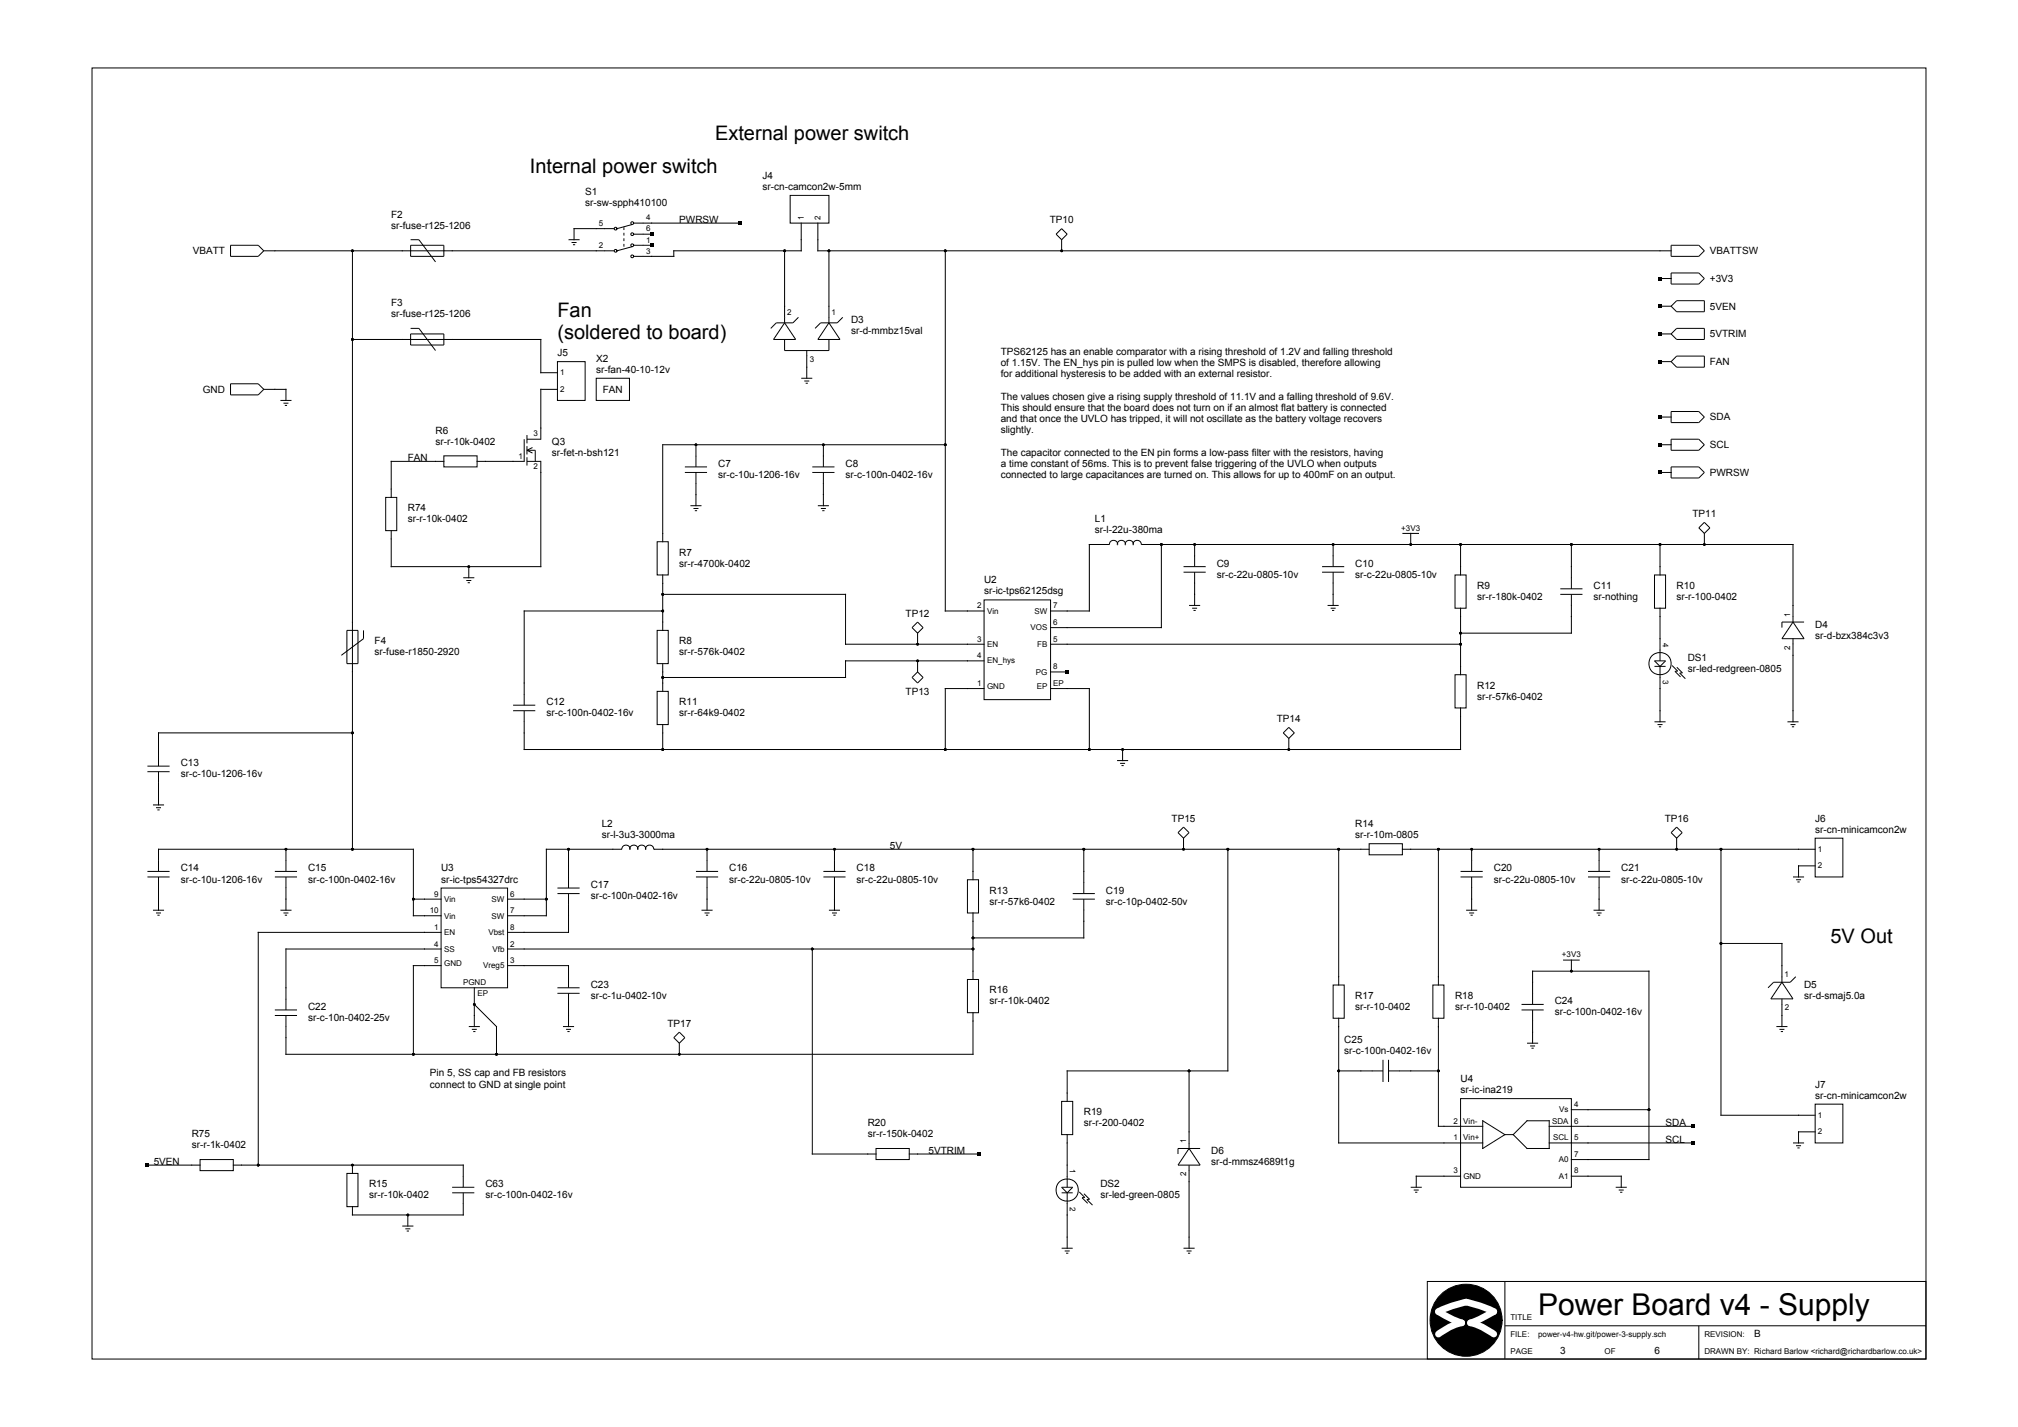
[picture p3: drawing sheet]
<svg xmlns="http://www.w3.org/2000/svg" width="297mm" height="210mm" viewBox="0 0 297 210" stroke-linecap="round" stroke-linejoin="round" font-family="sans-serif">
<g fill="none" stroke="#000" stroke-width=".15">
<path d="M13.5 10h270v190h-270zM33.9 36.1h4.1l.8 .8-.8 .8h-4.1zM38.8 36.9h51.6M51.9 36.9v88.1M60.4 36.1h4.9v1.6h-4.9zM60.4 35.3h1.3l2.4 3.2M83.7 35.3h1.6M84.1 35.7h.8M84.3 36h.4M90.4 33.6h-5.9v1.7M90.5 36.7h.2l.1 .2-.1 .2h-.2l-.1-.2zM90.5 33.5h.2l.1 .1-.1 .2h-.2l-.1-.2z"/>
<path d="M93 37.5h.1l.2 .2-.2 .2h-.1l-.2-.2zM93 35.9h.1l.2 .2-.2 .2h-.1l-.2-.2zM93 34.3h.1l.2 .2-.2 .1h-.1l-.2-.1zM93 32.7h.1l.2 .1-.2 .2h-.1l-.2-.2zM93 36.3l-2.2 .6M93 33l-2.2 .6M93.3 36.1h2.6M93.3 34.5h2.6M93.3 32.8h15.7M115.5 36.9v10.6M116.3 28.8h5.7v4h-5.7zM117.9 32.8v4.1h-18.7v.8h-5.9"/>
<path d="M120.4 32.8v4.1h125.5M122 36.9v10.6M139.1 36.9v53h5.7M156.2 35.3v1.6M156.2 33.6l.9 .9-.9 .8-.8-.8zM245.9 36.1h4.1l.8 .8-.8 .8h-4.1zM33.9 56.5h4.1l.8 .8-.8 .8h-4.1zM38.8 57.3h3.3v1.6M41.3 58.9h1.6M41.7 59.3h.8M41.9 59.7h.3M51.9 50h27.7v4.8h2.4"/>
<path d="M60.4 49.1h4.9v1.7h-4.9zM60.4 48.3h1.3l2.4 3.3M82 53.2h4.1v5.7h-4.1zM82 57.3h-2.4v7.3h-2M87.7 55.7h4.9v3.2h-4.9zM115.5 47.5l1.6 2.5h-3.3zM115.5 50v1.6h6.5v-1.6M117.5 46.7l-.8 .8h-2.4l-.9 .8M117.9 55.7h1.7M118.4 56.1h.7M118.6 56.4h.3M118.7 51.6v4.1"/>
<path d="M122 47.5l1.6 2.5h-3.2zM124 46.7l-.8 .8h-2.4l-.8 .8M244.3 45.1h1.6M244.3 41h1.6M244.3 49.1h1.6M244.3 53.2h1.6M245.9 40.2h4.1l.8 .8-.8 .8h-4.1zM246.8 44.2h4v1.7h-4l-.9-.8zM246.8 48.3h4v1.7h-4l-.9-.9zM246.8 52.4h4v1.6h-4l-.9-.8zM56.8 73.2h1.6v4.9h-1.6zM65.3 67.1h4.9v1.6h-4.9z"/>
<path d="M65.3 67.9h-7.7v5.3M77.1 64.6v3.3h-6.9M77.6 67.9h2v15.5h-22v-5.3M77.6 66.3h1.2v1.6M77.6 66.3l.8 .4M77.6 64v1.2M77.6 65.7v1.2M77.6 67.3v1.2M78.4 65.9l-.8 .4M96.7 79.7h1.6v4.9h-1.6zM100.8 68.7h3.3M100.8 69.5h3.3"/>
<path d="M101.6 74.4h1.6M102.1 74.8h.7M102.3 75.2h.3M102.4 65.5v3.2M102.4 69.5v4.9M119.6 68.7h3.2M119.6 69.5h3.2M120.4 74.4h1.6M120.8 74.8h.7M121 75.2h.3M121.2 65.5v3.2M121.2 69.5v4.9"/>
<path d="M139.1 65.5h-41.6v14.2M206.4 78.5h2.4M207.6 78.5v1.6M244.3 69.5h1.6M244.3 65.5h1.6M244.3 61.4h1.6M245.9 68.7h4.1l.8 .8-.8 .8h-4.1zM245.9 60.6h4.1l.8 .8-.8 .8h-4.1zM245.9 64.6h4.1l.8 .9-.8 .8h-4.1zM250 77.7l.8-.8 .9 .8-.9 .8zM250.8 78.5v1.6M51.1 92.8h1.6v4.9h-1.6z"/>
<path d="M53.5 92.8v1.2l-3.3 2.4M68.2 85h1.6M68.6 85.4h.8M68.8 85.8h.4M69 83.4v1.6M96.7 92.8h1.6v4.9h-1.6zM97.5 87.5h26.9v7.3h20.4M97.5 89.9h-20.4v13.9M97.5 84.6v8.2M97.5 97.7v4M134.2 92.4l.8-.9 .9 .9-.9 .8zM134.2 99.7l.8-.8 .9 .8-.9 .8z"/>
<path d="M135 93.2v1.6M135 97.3v1.6M144.8 88.3h9.8v14.7h-9.8zM144.8 97.3h-20.4v2.4h-26.9M154.6 89.9h5.7v-9.8h3a.6 .6 0 0 1 .6-.6 .6 .6 0 0 1 .6 .7 .58 .58 0 0 1 .5-.7 .58 .58 0 0 1 .6 .7 .58 .58 0 0 1 .6-.7 .58 .58 0 0 1 .6 .7l-.1-.1a.61 .61 0 0 1 .7-.6 .61 .61 0 0 1 .6 .6h95.9v11.4M154.6 94.8h60.4M154.6 98.9h2.5M170.9 80.1v12.3h-16.3M174.2 83.4h3.2M174.2 84.2h3.2M175 89.1h1.6M175.5 89.5h.7"/>
<path d="M175.7 89.8h.3M175.8 80.1v3.3M175.8 84.2v4.9M194.6 83.4h3.2M194.6 84.2h3.2M195.4 89.1h1.6M195.8 89.5h.8M196 89.8h.4M196.2 80.1v3.3M196.2 84.2v4.9M214.1 84.6h1.7v4.9h-1.7zM214.1 99.3h1.7v4.9h-1.7z"/>
<path d="M215 80.1v4.5M215 89.5v9.8M229.6 86.7h3.3M229.6 87.5h3.3M231.3 80.1v6.6M231.3 87.5v5.7h-16.3M243.5 97.3h1.6l-.8 .8zM243.5 98.1h1.6M243.5 84.6h1.6v4.9h-1.6zM244.3 80.1v4.5M244.3 89.5v7.8M244.3 98.1v8.1"/>
<path d="M246.1 97.9l.8 .9h-.4l.8 .8M246.8 98.2l.8 .8-.4 .1 .8 .8M263.9 91.5l1.6 2.5h-3.2zM263.9 94v12.2M265.5 91.5h-3.2v.9M21.7 112.7h3.3M21.7 113.6h3.3M22.5 118.5h1.6M23 118.9h.7M23.2 119.2h.3M23.3 113.6v4.9M51.9 107.9h-28.6v4.8"/>
<path d="M75.5 103.8h3.3M75.5 104.6h3.3M96.7 101.7h1.6v4.9h-1.6zM97.5 106.6v3.7M144.8 101.3h-5.7v9M154.6 101.3h5.7v9M164.4 111.9h1.6M164.8 112.3h.8M165.1 112.7h.3M165.2 110.3v1.6M188.9 107.9l.8-.9 .8 .9-.8 .8zM189.7 108.7v1.6"/>
<path d="M215 104.2v6.1h-137.9v-5.7M243.5 106.2h1.6M243.9 106.6h.8M244.2 107h.3M263.1 106.2h1.6M263.5 106.6h.8M263.7 107h.3M21.7 128.2h3.3M21.7 129.1h3.3M22.5 133.9h1.6M23 134.4h.7M23.2 134.7h.3"/>
<path d="M23.3 128.2v-3.2h37.5v9.8h4.1M23.3 129.1v4.8M40.5 128.2h3.2M40.5 129.1h3.2M41.3 133.9h1.6M41.7 134.4h.8M41.9 134.7h.3M42.1 125v3.2M42.1 129.1v4.8M60.8 132.3h4.1M64.9 130.7h9.8v14.7h-9.8zM64.9 137.2h-26.9v34.3"/>
<path d="M64.9 139.7h-22.8v8.9M74.7 132.3h5.7M74.7 139.7h68.5M82 130.7h3.3M82 131.5h3.3M83.7 131.5v5.7h-9M83.7 125v5.7M102.4 128.2h3.3M102.4 129.1h3.3M103.2 133.9h1.7M103.7 134.4h.7M103.9 134.7h.3"/>
<path d="M104.1 125v3.2M104.1 129.1v4.8M119.6 139.7v30.1h9.3M121.2 128.2h3.2M121.2 129.1h3.2M122 133.9h1.6M122.4 134.4h.8M122.6 134.7h.4M122.8 125v3.2M122.8 129.1v4.8M142.4 129.5h1.6v4.9h-1.6zM143.2 125v4.5"/>
<path d="M143.2 134.4v9.7M157.9 132.3h3.2M157.9 131.5h3.2M159.5 125v6.5M159.5 132.3v5.7h-16.3M173.4 122.5l.8-.8 .8 .8-.8 .8zM174.2 123.3v1.7M180.7 125v32.6h-23.6v4.5M197 125v20M201.5 125h-105.3a.6 .6 0 0 0-.6-.6 .6 .6 0 0 0-.6 .6 .58 .58 0 0 0-.6-.6 .58 .58 0 0 0-.5 .6 .58 .58 0 0 0-.6-.6 .58 .58 0 0 0-.6 .6 .61 .61 0 0 0-.6-.6 .61 .61 0 0 0-.6 .6h-11.1v9.8h-5.7M201.5 124.2h4.9v1.6h-4.9zM206.4 125h60.7"/>
<path d="M211.7 125v20M215 128.2h3.2M215 129.1h3.2M215.8 133.9h1.6M216.2 134.4h.8M216.4 134.7h.4M216.6 125v3.2M216.6 129.1v4.8M233.7 128.2h3.3M233.7 129.1h3.3M234.5 133.9h1.7M235 134.4h.7"/>
<path d="M235.2 134.7h.3M235.3 125v3.2M235.3 129.1v4.8M246.8 123.3v1.7M246.8 121.7l.8 .8-.8 .8-.9-.8zM253.3 125v39.1h13.8M253.3 138.8h9v5.7M263.9 129.1h1.6M264.3 129.5h.8M264.5 129.8h.4M267.1 123.3h4.1v5.8h-4.1zM267.1 127.4h-2.4v1.7"/>
<path d="M40.5 148.6h3.2M40.5 149.4h3.2M64.9 142.1h-4.1v13.1M69 151.1h1.6M69.4 151.5h.8M69.6 151.8h.4M69.8 145.4v5.7M69.8 147.8l3.3 3.3v4.1M74.7 142.1h9v3.3M82 145.4h3.3M82 146.2h3.3M82.9 151.1h1.6"/>
<path d="M83.3 151.5h.7M83.5 151.8h.3M83.7 146.2v4.9M99.2 152.7l.8-.8 .8 .8-.8 .8zM100 153.5v1.7M142.4 144.1h1.6v4.9h-1.6zM143.2 149v6.2h-101.1v-5.8M175 157.6v11.4M196.2 145h1.6v4.8h-1.6zM197 149.8v18.4h21.2M197 157.6h6.5M203.5 156v3.2"/>
<path d="M204.4 157.6h7.3M204.4 156v3.2M210.9 145h1.6v4.8h-1.6zM211.7 149.8v16h6.5M223.9 148.6h3.3M223.9 147.8h3.3M224.7 153.5h1.7M225.2 153.9h.7M225.4 154.3h.3M225.6 147.8v-4.9h17.1v27.7h-11.4M225.6 148.6v4.9M230 141.3h2.5"/>
<path d="M231.3 141.3v1.6M261.4 151.1h1.7M261.9 151.5h.7M262.1 151.8h.3M262.3 147v4.1M262.3 144.5l1.6 2.5h-3.3zM264.3 143.7l-.8 .8h-2.5l-.8 .9M21.7 171.5h7.7M29.4 170.6h4.9v1.7h-4.9zM34.3 171.5h33.9v3.2M51.1 172.7h1.6v4.9h-1.6zM51.9 171.5v1.2"/>
<path d="M60 178.8v1.6M66.5 174.7h3.3M66.5 175.5h3.3M68.2 175.5v3.3h-16.3v-1.2M128.9 169h4.9v1.6h-4.9zM133.8 169.8h10.2M156.2 174.7h1.7l-.8 .8zM156.2 175.5h1.7M156.2 162.1h1.7v4.9h-1.7zM157.1 167v7.7M157.1 175.5v8.2M158.8 175.4l.9 .8-.4 .1 .8 .8"/>
<path d="M159.5 175.7l.9 .8h-.4l.8 .8M175 169l1.6 2.5h-3.2zM175 171.5v12.2M176.6 169h-3.2v.8M207.6 174.7h1.7M208.1 175.1h.7M208.3 175.5h.3M215 161.7h16.3v13h-16.3zM215 173.1h-6.6v1.6M218.2 164.9l3.3 2.1-3.3 2zM221.5 167h1.2M224.7 164.9h3.3v4.1h-3.3l-2-2z"/>
<path d="M228 168.2h21.2M228 165.8h21.2M231.3 173.1h7.3v1.6M231.3 163.3h11.4M237.8 174.7h1.6M238.2 175.1h.8M238.4 175.5h.4M263.9 168.2h1.6M264.3 168.6h.8M264.5 168.9h.4M267.1 162.5h4.1v5.7h-4.1zM267.1 166.6h-2.4v1.6"/>
<path d="M59.2 180.4h1.6M59.7 180.8h.7M59.9 181.2h.3M156.2 183.7h1.7M156.7 184.1h.7M156.9 184.4h.3M174.2 183.7h1.6M174.6 184.1h.8M174.8 184.4h.4M210.1 188.6h73.4v11.4h-73.4zM221.5 195.1h62M221.5 188.6v11.4"/>
<path d="M250 195.1v4.9"/>
<circle cx="244.3" cy="97.7" r="1.64"/>
<circle cx="157.1" cy="175.1" r="1.64"/>
</g>
<circle cx="215.8" cy="194.3" r="5.3" fill="#000" stroke="#000" stroke-width=".15"/>
<path d="M211.7 196.3l.5-.3a8 8 0 0 1 2.9-1.3l-1.7-.7-1.7-1a13.2 13.2 0 0 1 4.2-1.4l2.4 .7 1.6 .7-2.3 1.2-1.2 .5a10.3 10.3 0 0 1 3.5 1.6" fill="none" stroke="#fff" stroke-width=".98"/>
<path d="M91.8 33.4v3.1" fill="none" stroke="#000" stroke-width=".15" stroke-dasharray=".4 .4" stroke-linecap="butt"/>
<g fill="#000">
<path d="M51.8 36.7h.2l.1 .2-.1 .2h-.2l-.1-.2zM95.7 35.8h.4v.5h-.4zM95.7 34.2h.4v.5h-.4zM108.7 32.6h.5v.5h-.5zM115.4 36.7h.2l.1 .2-.1 .2h-.2l-.1-.2zM121.9 36.7h.2l.1 .2-.1 .2h-.2l-.1-.2zM139 36.7h.2l.1 .2-.1 .2h-.2l-.1-.2zM156.1 36.7h.2l.1 .2-.1 .2h-.2l-.1-.2zM51.8 49.8h.2l.1 .2-.1 .1h-.2l-.1-.1zM244.1 44.8h.5v.5h-.5zM244.1 40.7h.5v.5h-.5zM244.1 48.9h.5v.5h-.5z"/>
<path d="M244.1 53h.5v.5h-.5zM102.3 65.3h.2l.1 .2-.1 .1h-.2l-.1-.1zM121.1 65.3h.2l.1 .2-.1 .1h-.2l-.1-.1zM139 65.3h.2l.1 .2-.1 .1h-.2l-.1-.1zM244.1 61.1h.5v.5h-.5zM244.1 65.2h.5v.5h-.5zM244.1 69.3h.5v.5h-.5zM68.9 83.2h.2l.1 .2-.1 .2h-.2l-.1-.2zM97.4 87.3h.2l.1 .2-.1 .1h-.2l-.1-.1zM97.4 89.7h.2l.1 .2-.1 .2h-.2l-.1-.2zM97.4 99.5h.2l.1 .2-.1 .2h-.2l-.1-.2zM134.9 94.6h.2l.1 .2-.1 .2h-.2l-.1-.2z"/>
<path d="M134.9 97.1h.2l.1 .2-.1 .1h-.2l-.1-.1zM156.8 98.6h.5v.5h-.5zM170.8 79.9h.2l.1 .2-.1 .2h-.2l-.1-.2zM175.7 79.9h.2l.1 .2-.1 .2h-.2l-.1-.2zM196.1 79.9h.2l.1 .2-.1 .2h-.2l-.1-.2zM207.5 79.9h.2l.1 .2-.1 .2h-.2l-.1-.2zM214.9 93h.2l.1 .2-.1 .2h-.2l-.1-.2zM214.9 94.6h.2l.1 .2-.1 .2h-.2l-.1-.2zM214.9 79.9h.2l.1 .2-.1 .2h-.2l-.1-.2zM231.2 79.9h.2l.1 .2-.1 .2h-.2l-.1-.2zM244.2 79.9h.2l.1 .2-.1 .2h-.2l-.1-.2zM250.7 79.9h.2l.1 .2-.1 .2h-.2l-.1-.2z"/>
<path d="M51.8 107.7h.2l.1 .2-.1 .1h-.2l-.1-.1zM97.4 110.1h.2l.1 .2-.1 .2h-.2l-.1-.2zM139 110.1h.2l.1 .2-.1 .2h-.2l-.1-.2zM160.2 110.1h.2l.1 .2-.1 .2h-.2l-.1-.2zM165.1 110.1h.2l.1 .2-.1 .2h-.2l-.1-.2zM189.6 110.1h.2l.1 .2-.1 .2h-.2l-.1-.2zM42 124.8h.2l.1 .2-.1 .2h-.2l-.1-.2zM51.8 124.8h.2l.1 .2-.1 .2h-.2l-.1-.2zM60.7 132.1h.2l.1 .2-.1 .2h-.2l-.1-.2zM80.3 132.1h.2l.1 .2-.1 .2h-.2l-.1-.2zM83.6 124.8h.2l.1 .2-.1 .2h-.2l-.1-.2zM104 124.8h.2l.1 .2-.1 .2h-.2l-.1-.2z"/>
<path d="M119.5 139.5h.1l.2 .2-.2 .1h-.1l-.2-.1zM122.7 124.8h.2l.1 .2-.1 .2h-.2l-.1-.2zM143.1 137.8h.2l.1 .2-.1 .2h-.2l-.1-.2zM143.1 139.5h.2l.1 .2-.1 .1h-.2l-.1-.1zM143.1 124.8h.2l.1 .2-.1 .2h-.2l-.1-.2zM159.4 124.8h.2l.1 .2-.1 .2h-.2l-.1-.2zM174.1 124.8h.2l.1 .2-.1 .2h-.2l-.1-.2zM180.6 124.8h.2l.1 .2-.1 .2h-.2l-.1-.2zM196.9 124.8h.2l.1 .2-.1 .2h-.2l-.1-.2zM211.6 124.8h.2l.1 .2-.1 .2h-.2l-.1-.2zM216.5 124.8h.2l.1 .2-.1 .2h-.2l-.1-.2zM235.2 124.8h.2l.1 .2-.1 .2h-.2l-.1-.2z"/>
<path d="M246.7 124.8h.2l.1 .2-.1 .2h-.2l-.1-.2zM253.2 124.8h.2l.1 .2-.1 .2h-.2l-.1-.2zM253.2 138.7h.2l.1 .1-.1 .2h-.2l-.1-.2zM60.7 155h.2l.1 .2-.1 .1h-.2l-.1-.1zM69.7 147.6h.2l.1 .2-.1 .2h-.2l-.1-.2zM73 155h.2l.1 .2-.1 .1h-.2l-.1-.1zM99.9 155h.2l.1 .2-.1 .1h-.2l-.1-.1zM174.9 157.4h.2l.1 .2-.1 .2h-.2l-.1-.2zM196.9 157.4h.2l.1 .2-.1 .2h-.2l-.1-.2zM211.6 157.4h.2l.1 .2-.1 .2h-.2l-.1-.2zM231.2 142.7h.2l.1 .2-.1 .2h-.2l-.1-.2zM21.5 171.2h.4v.5h-.4z"/>
<path d="M37.9 171.3h.2l.1 .2-.1 .1h-.2l-.1-.1zM51.8 171.3h.2l.1 .2-.1 .1h-.2l-.1-.1zM59.9 178.6h.2l.1 .2-.1 .2h-.2l-.1-.2zM143.8 169.6h.5v.5h-.5zM242.6 163.1h.2l.1 .2-.1 .2h-.2l-.1-.2zM249 165.5h.5v.5h-.5zM249 168h.5v.4h-.5z"/>
</g>
<text font-size="4.4" x="226.4" y="193.5">Power Board v4 - Supply</text>
<g font-size="2.9">
<text x="105.2" y="20.6">External power switch</text>
<text x="78" y="25.5">Internal power switch</text>
<text x="82" y="46.6">Fan</text>
<text x="82" y="49.9">(soldered to board)</text>
<text x="269.4" y="138.8">5V Out</text>
</g>
<g font-size="1.5">
<text x="86.1" y="28.8">S1</text>
<text x="112.2" y="26.3">J4</text>
<text x="112.2" y="27.9">sr-cn-camcon2w-5mm</text>
<text x="57.6" y="32">F2</text>
<text x="57.6" y="33.6">sr-fuse-r125-1206</text>
<text x="86.1" y="30.4">sr-sw-spph410100</text>
<text x="100" y="32.8">PWRSW</text>
<text x="154.5" y="32.8">TP10</text>
<text x="28.4" y="37.4">VBATT</text>
<text x="251.7" y="41.5">+3V3</text>
<text x="251.7" y="37.4">VBATTSW</text>
<text x="57.6" y="45.1">F3</text>
<text x="57.6" y="46.7">sr-fuse-r125-1206</text>
<text x="125.3" y="47.5">D3</text>
<text x="251.7" y="45.6">5VEN</text>
<text x="82" y="52.4">J5</text>
<text x="87.7" y="53.2">X2</text>
<text x="125.3" y="49.1">sr-d-mmbz15val</text>
<text x="147.3" y="52.2">TPS62125 has an enable comparator with a rising threshold of 1.2V and falling threshold</text>
<text x="147.3" y="53.9">of 1.15V. The EN_hys pin is pulled low when the SMPS is disabled, therefore allowing</text>
<text x="251.7" y="49.6">5VTRIM</text>
<text x="251.7" y="53.7">FAN</text>
<text x="29.8" y="57.8">GND</text>
<text x="87.7" y="54.9">sr-fan-40-10-12v</text>
<text x="88.7" y="57.8">FAN</text>
<text x="147.3" y="55.5">for additional hysteresis to be added with an external resistor.</text>
<text x="147.3" y="58.8">The values chosen give a rising supply threshold of 11.1V and a falling threshold of 9.6V.</text>
<text x="64.1" y="63.8">R6</text>
<text x="64.1" y="65.5">sr-r-10k-0402</text>
<text x="81.2" y="65.5">Q3</text>
<text x="147.3" y="60.5">This should ensure that the board does not turn on if an almost flat battery is connected</text>
<text x="147.3" y="62.1">and that once the UVLO has tripped, it will not oscillate as the battery voltage recovers</text>
<text x="147.3" y="63.8">slightly.</text>
<text x="251.7" y="61.9">SDA</text>
<text x="251.7" y="66">SCL</text>
<text x="60" y="67.9">FAN</text>
<text x="81.2" y="67.1">sr-fet-n-bsh121</text>
<text x="105.7" y="68.7">C7</text>
<text x="105.7" y="70.3">sr-c-10u-1206-16v</text>
<text x="124.4" y="68.7">C8</text>
<text x="124.4" y="70.3">sr-c-100n-0402-16v</text>
<text x="147.3" y="67.1">The capacitor connected to the EN pin forms a low-pass filter with the resistors, having</text>
<text x="147.3" y="68.7">a time constant of 56ms. This is to prevent false triggering of the UVLO when outputs</text>
<text x="147.3" y="70.3">connected to large capacitances are turned on. This allows for up to 400mF on an output.</text>
<text x="251.7" y="70">PWRSW</text>
<text x="60" y="75.2">R74</text>
<text x="60" y="76.9">sr-r-10k-0402</text>
<text x="161.1" y="76.9">L1</text>
<text x="249.1" y="76.1">TP11</text>
<text x="100" y="81.8">R7</text>
<text x="100" y="83.4">sr-r-4700k-0402</text>
<text x="161.1" y="78.5">sr-l-22u-380ma</text>
<text x="179.1" y="83.4">C9</text>
<text x="199.5" y="83.4">C10</text>
<text x="144.8" y="85.8">U2</text>
<text x="144.8" y="87.5">sr-ic-tps62125dsg</text>
<text x="179.1" y="85">sr-c-22u-0805-10v</text>
<text x="199.5" y="85">sr-c-22u-0805-10v</text>
<text x="217.4" y="86.7">R9</text>
<text x="217.4" y="88.3">sr-r-180k-0402</text>
<text x="234.5" y="86.7">C11</text>
<text x="234.5" y="88.3">sr-nothing</text>
<text x="246.8" y="86.7">R10</text>
<text x="246.8" y="88.3">sr-r-100-0402</text>
<text x="55.1" y="94.8">F4</text>
<text x="100" y="94.8">R8</text>
<text x="133.3" y="90.7">TP12</text>
<text x="267.1" y="92.4">D4</text>
<text x="267.1" y="94">sr-d-bzx384c3v3</text>
<text x="55.1" y="96.4">sr-fuse-r1850-2920</text>
<text x="100" y="96.4">sr-r-576k-0402</text>
<text x="217.4" y="101.3">R12</text>
<text x="248.4" y="97.3">DS1</text>
<text x="248.4" y="98.9">sr-led-redgreen-0805</text>
<text x="80.4" y="103.8">C12</text>
<text x="80.4" y="105.4">sr-c-100n-0402-16v</text>
<text x="100" y="103.8">R11</text>
<text x="100" y="105.4">sr-r-64k9-0402</text>
<text x="133.3" y="102.3">TP13</text>
<text x="187.9" y="106.2">TP14</text>
<text x="217.4" y="103">sr-r-57k6-0402</text>
<text x="26.6" y="112.7">C13</text>
<text x="26.6" y="114.4">sr-c-10u-1206-16v</text>
<text x="88.6" y="121.7">L2</text>
<text x="88.6" y="123.3">sr-l-3u3-3000ma</text>
<text x="131" y="125">5V</text>
<text x="172.4" y="120.9">TP15</text>
<text x="199.5" y="121.7">R14</text>
<text x="199.5" y="123.3">sr-r-10m-0805</text>
<text x="245" y="120.9">TP16</text>
<text x="267.1" y="120.9">J6</text>
<text x="267.1" y="122.5">sr-cn-minicamcon2w</text>
<text x="26.6" y="128.2">C14</text>
<text x="26.6" y="129.9">sr-c-10u-1206-16v</text>
<text x="45.3" y="128.2">C15</text>
<text x="45.3" y="129.9">sr-c-100n-0402-16v</text>
<text x="64.9" y="128.2">U3</text>
<text x="64.9" y="129.9">sr-ic-tps54327drc</text>
<text x="86.9" y="130.7">C17</text>
<text x="107.3" y="128.2">C16</text>
<text x="107.3" y="129.9">sr-c-22u-0805-10v</text>
<text x="126.1" y="128.2">C18</text>
<text x="126.1" y="129.9">sr-c-22u-0805-10v</text>
<text x="145.6" y="131.5">R13</text>
<text x="162.8" y="131.5">C19</text>
<text x="219.9" y="128.2">C20</text>
<text x="219.9" y="129.9">sr-c-22u-0805-10v</text>
<text x="238.6" y="128.2">C21</text>
<text x="238.6" y="129.9">sr-c-22u-0805-10v</text>
<text x="86.9" y="132.3">sr-c-100n-0402-16v</text>
<text x="145.6" y="133.1">sr-r-57k6-0402</text>
<text x="162.8" y="133.1">sr-c-10p-0402-50v</text>
<text x="45.3" y="148.6">C22</text>
<text x="86.9" y="145.4">C23</text>
<text x="86.9" y="147">sr-c-1u-0402-10v</text>
<text x="145.6" y="146.2">R16</text>
<text x="145.6" y="147.8">sr-r-10k-0402</text>
<text x="199.5" y="147">R17</text>
<text x="199.5" y="148.6">sr-r-10-0402</text>
<text x="214.1" y="147">R18</text>
<text x="214.1" y="148.6">sr-r-10-0402</text>
<text x="228.8" y="147.8">C24</text>
<text x="228.8" y="149.4">sr-c-100n-0402-16v</text>
<text x="265.5" y="145.4">D5</text>
<text x="265.5" y="147">sr-d-smaj5.0a</text>
<text x="45.3" y="150.3">sr-c-10n-0402-25v</text>
<text x="98.2" y="151.1">TP17</text>
<text x="197.8" y="153.5">C25</text>
<text x="197.8" y="155.2">sr-c-100n-0402-16v</text>
<text x="63.3" y="158.4">Pin 5, SS cap and FB resistors</text>
<text x="63.3" y="160">connect to GND at single point</text>
<text x="215" y="159.2">U4</text>
<text x="215" y="160.9">sr-ic-ina219</text>
<text x="267.1" y="160">J7</text>
<text x="267.1" y="161.7">sr-cn-minicamcon2w</text>
<text x="28.2" y="167.4">R75</text>
<text x="127.7" y="165.8">R20</text>
<text x="127.7" y="167.4">sr-r-150k-0402</text>
<text x="159.5" y="164.1">R19</text>
<text x="159.5" y="165.8">sr-r-200-0402</text>
<text x="245.1" y="165.8">SDA</text>
<text x="22.6" y="171.4">5VEN</text>
<text x="28.2" y="169">sr-r-1k-0402</text>
<text x="136.7" y="169.8">5VTRIM</text>
<text x="178.3" y="169.8">D6</text>
<text x="178.3" y="171.5">sr-d-mmsz4689t1g</text>
<text x="245.1" y="168.2">SCL</text>
<text x="54.3" y="174.7">R15</text>
<text x="54.3" y="176.4">sr-r-10k-0402</text>
<text x="71.4" y="174.7">C63</text>
<text x="71.4" y="176.4">sr-c-100n-0402-16v</text>
<text x="162" y="174.7">DS2</text>
<text x="162" y="176.4">sr-led-green-0805</text>
<text x="258.2" y="196.7">B</text>
<text x="229.6" y="199.2">3</text>
<text x="243.5" y="199.2">6</text>
</g>
<g font-size="1.2">
<text x="88.2" y="33.2">5</text>
<text x="95.1" y="35.7">1</text>
<text x="95.1" y="34.1">6</text>
<text x="95.1" y="32.4">4</text>
<text x="118.3" y="32.4" transform="rotate(-90 118.3 32.4)">1</text>
<text x="120.7" y="32.4" transform="rotate(-90 120.7 32.4)">2</text>
<text x="88.2" y="36.5">2</text>
<text x="95.1" y="37.3">3</text>
<text x="115.8" y="46.3">2</text>
<text x="122.4" y="46.3">1</text>
<text x="119.2" y="53.2">3</text>
<text x="82.4" y="57.7">2</text>
<text x="82.4" y="55.2">1</text>
<text x="78.5" y="64.2">3</text>
<text x="76.3" y="67.5">1</text>
<text x="78.5" y="69.1">2</text>
<text x="206.2" y="78.1">+3V3</text>
<text x="143.8" y="89.5">2</text>
<text x="155" y="89.5">7</text>
<text x="143.8" y="94.4">3</text>
<text x="145.3" y="90.3">Vin</text>
<text x="145.3" y="95.2">EN</text>
<text x="151.7" y="92.8">VOS</text>
<text x="152.3" y="90.3">SW</text>
<text x="152.7" y="95.2">FB</text>
<text x="155" y="92">6</text>
<text x="155" y="94.4">5</text>
<text x="244.7" y="94.6" transform="rotate(90 244.7 94.6)">4</text>
<text x="263.5" y="95.6" transform="rotate(-90 263.5 95.6)">2</text>
<text x="263.5" y="90.7" transform="rotate(-90 263.5 90.7)">1</text>
<text x="143.8" y="96.9">4</text>
<text x="143.8" y="101">1</text>
<text x="145.3" y="97.6">EN_hys</text>
<text x="145.3" y="101.4">GND</text>
<text x="152.5" y="99.3">PG</text>
<text x="152.6" y="101.4">EP</text>
<text x="155" y="101">EP</text>
<text x="155" y="98.5">8</text>
<text x="244.7" y="100.1" transform="rotate(90 244.7 100.1)">3</text>
<text x="267.6" y="125.4">1</text>
<text x="63.9" y="132">9</text>
<text x="75.1" y="132">6</text>
<text x="267.6" y="127.8">2</text>
<text x="63.2" y="134.4">10</text>
<text x="63.9" y="136.8">1</text>
<text x="65.4" y="132.7">Vin</text>
<text x="65.4" y="135.2">Vin</text>
<text x="65.4" y="137.6">EN</text>
<text x="71.9" y="137.6">Vbst</text>
<text x="72.4" y="132.7">SW</text>
<text x="72.4" y="135.2">SW</text>
<text x="75.1" y="136.8">8</text>
<text x="75.1" y="134.4">7</text>
<text x="63.9" y="139.3">4</text>
<text x="63.9" y="141.7">5</text>
<text x="65.4" y="140.1">SS</text>
<text x="65.4" y="142.1">GND</text>
<text x="71.1" y="142.4">Vreg5</text>
<text x="72.5" y="140.1">Vfb</text>
<text x="75.1" y="139.3">2</text>
<text x="75.1" y="141.7">3</text>
<text x="229.9" y="140.9">+3V3</text>
<text x="262.6" y="143.7">1</text>
<text x="68.1" y="145">PGND</text>
<text x="70.3" y="146.5">EP</text>
<text x="262.7" y="148.6">2</text>
<text x="213.9" y="167.8">1 Vin+</text>
<text x="213.9" y="165.3">2 Vin-</text>
<text x="228.4" y="165.3">SDA</text>
<text x="228.6" y="167.8">SCL</text>
<text x="229.5" y="163.7">Vs</text>
<text x="231.7" y="165.3">6</text>
<text x="231.7" y="167.8">5</text>
<text x="231.7" y="162.9">4</text>
<text x="267.6" y="166.9">2</text>
<text x="267.6" y="164.5">1</text>
<text x="157.5" y="172" transform="rotate(90 157.5 172)">1</text>
<text x="174.6" y="173.1" transform="rotate(-90 174.6 173.1)">2</text>
<text x="174.6" y="168.2" transform="rotate(-90 174.6 168.2)">1</text>
<text x="213.9" y="172.7">3</text>
<text x="215.4" y="173.5">GND</text>
<text x="229.4" y="171">A0</text>
<text x="229.4" y="173.5">A1</text>
<text x="231.7" y="170.2">7</text>
<text x="231.7" y="172.7">8</text>
<text x="157.5" y="177.6" transform="rotate(90 157.5 177.6)">2</text>
<text x="222.3" y="196.7">FILE:</text>
<text x="222.3" y="194.3">TITLE</text>
<text x="226.4" y="196.7">power-v4-hw.git/power-3-supply.sch</text>
<text x="250.8" y="196.7">REVISION:</text>
<text x="222.3" y="199.2">PAGE</text>
<text x="236.2" y="199.2">OF</text>
<text x="250.8" y="199.2">DRAWN BY: Richard Barlow &lt;richard@richardbarlow.co.uk&gt;</text>
</g>
</svg>
